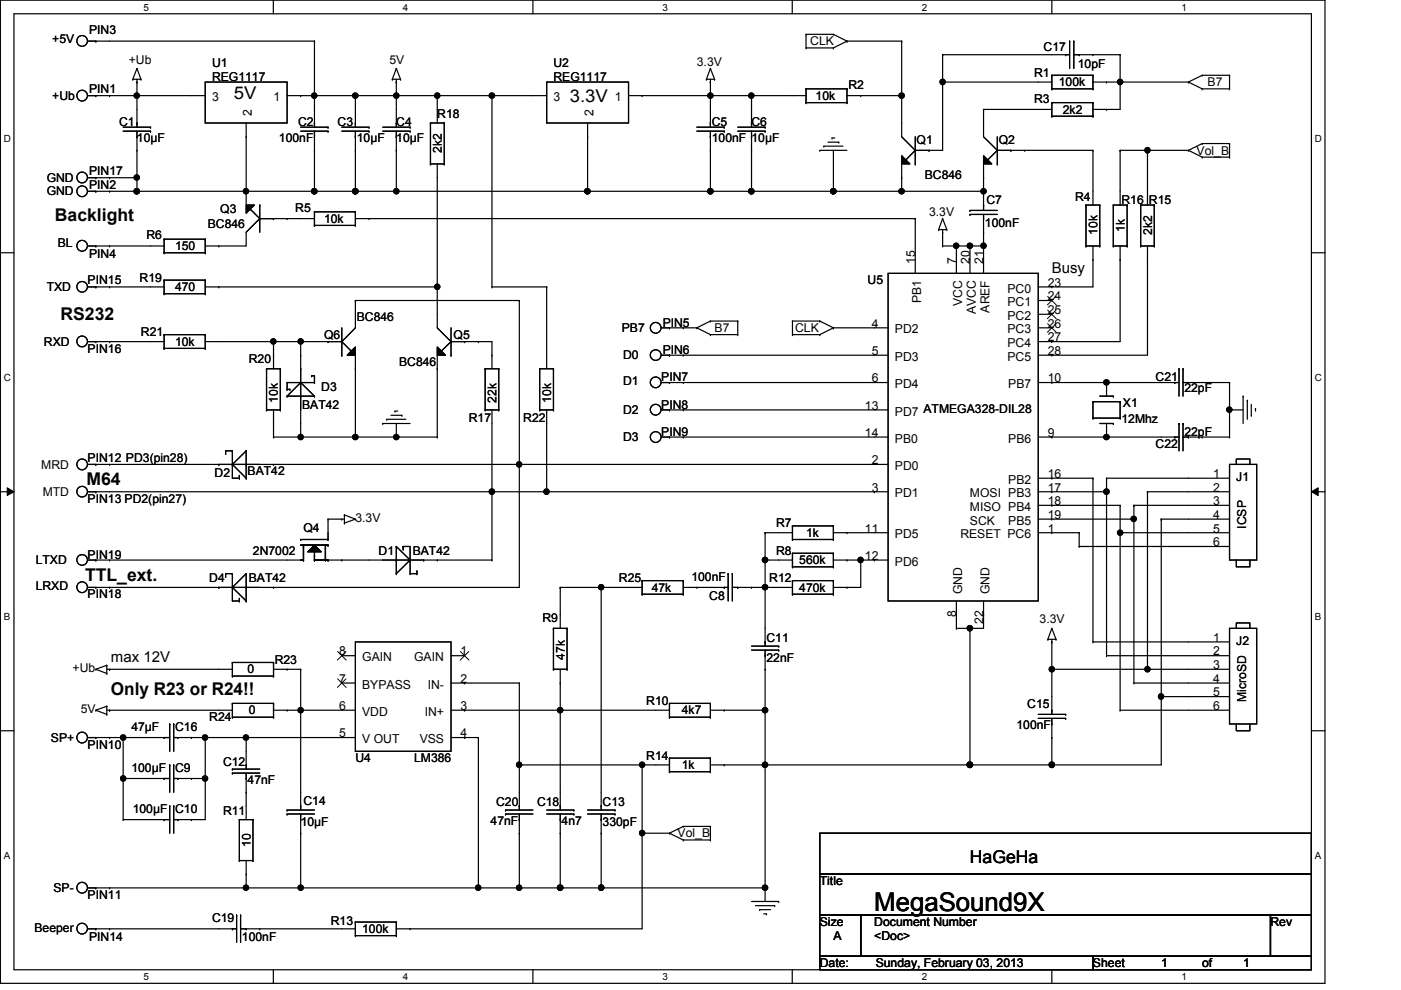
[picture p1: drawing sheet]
<svg xmlns="http://www.w3.org/2000/svg" width="297mm" height="210mm" viewBox="0 0 297 210" stroke-linecap="round" stroke-linejoin="round" font-family="sans-serif">
<path d="M.1 0h280.8v208.5h-280.8zM3 2.9h275v202.7h-275z" fill="none" stroke="#000" stroke-width=".25"/>
<g fill="#fff">
<path d="M30.4 .3h1.2v2.4h-1.2z"/>
<path d="M30.4 205.9h1.2v2.3h-1.2z"/>
</g>
<path d="M58 0v2.9M58 205.6v2.9" fill="none" stroke="#000" stroke-width=".25"/>
<g fill="#fff">
<path d="M85.4 .3h1.2v2.4h-1.2z"/>
<path d="M85.4 205.9h1.2v2.3h-1.2z"/>
</g>
<path d="M113 0v2.9M113 205.6v2.9" fill="none" stroke="#000" stroke-width=".25"/>
<g fill="#fff">
<path d="M140.5 .3h1.1v2.4h-1.1z"/>
<path d="M140.5 205.9h1.1v2.3h-1.1z"/>
</g>
<path d="M168 0v2.9M168 205.6v2.9" fill="none" stroke="#000" stroke-width=".25"/>
<g fill="#fff">
<path d="M195.4 .3h1.2v2.4h-1.2z"/>
<path d="M195.4 205.9h1.2v2.3h-1.2z"/>
</g>
<path d="M223 0v2.9M223 205.6v2.9" fill="none" stroke="#000" stroke-width=".25"/>
<g fill="#fff">
<path d="M250.5 .3h1.1v2.4h-1.1z"/>
<path d="M250.5 205.9h1.1v2.3h-1.1z"/>
<path d="M.8 28.2h1.5v2.4h-1.5z"/>
<path d="M278.8 28.2h1.4v2.4h-1.4z"/>
<path d="M.8 78.9h1.5v2.3h-1.5z"/>
<path d="M278.8 78.9h1.4v2.3h-1.4z"/>
</g>
<path d="M.1 53.6h2.9M278 53.6h2.9" fill="none" stroke="#000" stroke-width=".25"/>
<g fill="#fff">
<path d="M.8 129.6h1.4v2.3h-1.4z"/>
<path d="M278.8 129.6h1.3v2.3h-1.3z"/>
</g>
<path d="M.1 104.3h2.9M278 104.3h2.9" fill="none" stroke="#000" stroke-width=".25"/>
<path d="M1.5 103.4l1.5 .9-1.5 .8zM278 104.3l1.5-.9v1.7z" fill="#000"/>
<path d="M1.5 103.4l1.5 .9-1.5 .8zM278 104.3l1.5-.9v1.7z" fill="none" stroke="#000" stroke-width=".21"/>
<g fill="#fff">
<path d="M.8 180.3h1.4v2.3h-1.4z"/>
<path d="M278.8 180.3h1.3v2.3h-1.3z"/>
</g>
<g fill="none" stroke="#000" stroke-width=".25">
<path d="M18.6 8.7h48.1M20.3 8.7h.1M28.1 16.8h.1M28.1 16.8h1.8M29 17.4h.1M29 14.5h.1M29 16.8v10.2M29 14.5l.9 2.3M29 14.5l-.9 2.3M29.9 16.8h.1M43.5 17.4h17.4v8.7h-17.4zM66.7 8.7h.1"/>
<path d="M66.7 8.7v18.3M83.2 16.8h.1M83.2 16.8h1.7M84 17.4h.1M84 14.5h.1M84 16.8v10.2M84 14.5l-.8 2.3M84 14.5l.9 2.3M84.9 16.8h.1M115.9 17.4h17.4v8.7h-17.4zM149.8 16.8h.1M149.8 16.8h1.7"/>
<path d="M150.6 17.4h.1M150.6 14.5h.1M150.6 16.8v10.2M150.6 14.5l-.8 2.3M150.6 14.5l.9 2.3M151.5 16.8h.1M170.9 10.2h.1M170.9 7.3h.1M170.9 18.8h.1M170.9 10.2h5.8M170.9 7.3v2.9M170.9 18.8v3"/>
<path d="M170.9 7.3h5.8M170.9 18.8h8.7M176.7 10.2h.1M176.7 7.3h.1M176.7 7.3l2.9 1.4M179.6 8.7h.1M179.6 18.8h.1M179.6 8.7h11.6M179.6 8.7l-2.9 1.5M179.6 18.8v3M191.2 8.7h.1M191.2 8.7v20.3l2.9 2.9"/>
<path d="M199.9 17.4h.1M199.9 11.6h.1M199.9 11.6v20.3h-5.8M199.9 17.4h23.1M199.9 11.6h26.9M223 16h.1M223 18.8h.1M223 16v2.8M223 16h8.7M223 18.8h8.7M225.9 11.6h.1M226.8 8.7h.1"/>
<path d="M226.8 8.7v5.8M227.7 8.7h.1M227.7 11.6h9.8M227.7 8.7v5.8M228.8 11.6h.1M231.7 11.6h.1M231.7 16h.1M231.7 18.8h.1M231.7 17.4h20.3M231.7 16v2.8M234.6 17.4h.1M237.5 17.4h.1"/>
<path d="M237.5 11.6h.1M237.5 11.6v11.6h-5.8M252 17.4h.1M252 17.4l2.9 1.4M254.9 16h.1M254.9 18.8h.1M254.9 16l-2.9 1.4M254.9 16h5.8M254.9 18.8h5.8M260.7 16h.1M260.7 18.8h.1M260.7 16v2.8"/>
<path d="M18.6 20.3h24.9M18.6 37.7h10.4M20.3 20.3h.1M20.3 37.7h.1M23.2 20.3h.1M23.2 37.7h.1M26.1 27h5.8M26.1 27.8h5.8M29 37.7h.1M29 20.3h.1M29 31.9h.1M29 29h.1"/>
<path d="M29 26.1h.1M29 27.8v12.8M31.9 27h.1M31.9 27.8h.1M52.2 29h.1M52.2 26.1v17.4M60.9 20.3h55M63.8 20.3h.1M63.8 27h5.8M63.8 27.8h5.8M66.7 31.9h.1M66.7 20.3h.1"/>
<path d="M66.7 29h.1M66.7 26.1h.1M66.7 27.8v12.8M69.6 27h.1M69.6 27.8h.1M72.5 27h5.7M72.5 27.8h5.7M75.3 20.3h.1M75.3 31.9h.1M75.3 29h.1M75.3 26.1h.1M75.3 20.3v6.7"/>
<path d="M75.3 27.8v12.8M78.2 27h.1M78.2 27.8h.1M81.1 27h5.8M81.1 27.8h5.8M84 31.9h.1M84 20.3h.1M84 29h.1M84 26.1h.1M84 27.8v12.8M86.9 27h.1M86.9 27.8h.1"/>
<path d="M91.3 34.8h.1M91.3 26.1h.1M91.3 34.8h2.9M91.3 26.1v8.7M91.3 26.1h2.9M92.7 20.3h.1M92.7 20.3v5.8M92.7 34.8v34.7l2.9 2.9M94.2 26.1h.1M94.2 34.8h.1M94.2 26.1v8.7M104.3 20.3h.1"/>
<path d="M104.3 20.3v40.5M124.6 29h.1M124.6 26.1v14.5M133.3 20.3h37.6M136.1 20.3h.1M147.7 27h5.8M147.7 27.8h5.8M150.6 31.9h.1M150.6 20.3h.1M150.6 29h.1M150.6 26.1h.1M150.6 27.8v12.8"/>
<path d="M153.5 27h.1M153.5 27.8h.1M156.4 27h5.8M156.4 27.8h5.8M159.3 31.9h.1M159.3 20.3h.1M159.3 29h.1M159.3 26.1h.1M159.3 20.3v6.7M159.3 27.8v12.8M162.2 27h.1M162.2 27.8h.1"/>
<path d="M170.9 21.8h.1M170.9 21.8h8.7M173.8 31.9h.1M173.8 31.9h5.8M174.7 31h.1M174.7 31h4M175.6 30.1h2.2M176.4 29.3h.1M176.4 29.3h.6M176.7 31.9h.1M176.7 31.9v8.7M177.8 30.1h.1"/>
<path d="M179.6 21.8h.1M179.6 20.3h11.6M182.5 20.3h.1M191.2 33l1.7 1.8h-1.7zM191.2 37.7h.1M191.2 20.3h.1M191.2 34.8v5.8M192.1 33.9h.1M194.1 31.9h.1M194.1 34.8h.1M194.1 29v5.8M194.1 31.9l-2 2"/>
<path d="M197 31.9h.1M208.5 33l1.8 1.8h-1.8zM208.5 37.7h.1M208.5 23.2h.1M208.5 23.2v5.8l3 2.9M208.5 34.8v9.8M208.5 23.2h14.5M209.4 33.9h.1M211.5 31.9h.1M211.5 34.8h.1M211.5 31.9h20.2M211.5 31.9l-2.1 2"/>
<path d="M211.5 29v5.8M214.3 31.9h.1M217.3 31.9h.1M223 21.8h.1M223 24.6h.1M223 21.8v2.8M223 21.8h8.7M223 24.6h8.7M231.7 31.9h.1M231.7 21.8h.1M231.7 24.6h.1M231.7 21.8v2.8"/>
<path d="M231.7 31.9v11.6M234.6 23.2h.1M237.5 31.9h.1M237.5 31.9v11.6M237.5 31.9h14.5M243.3 31.9h.1M243.3 31.9v11.6M252 31.9h.1M252 31.9l2.9 1.4M254.9 30.4h.1M254.9 33.3h.1M254.9 30.4l-2.9 1.5"/>
<path d="M254.9 30.4h5.8M254.9 33.3h5.8M260.7 30.4h.1M260.7 33.3h.1M260.7 30.4v2.9M18.6 52.2h16.2M18.6 40.6h189.9M20.3 52.2h.1M20.3 40.6h.1M23.2 52.2h.1M23.2 40.6h.1M29 40.6h.1"/>
<path d="M34.8 59.4h.1M34.8 50.7h.1M34.8 53.6h.1M34.8 50.7v2.9M34.8 59.4v2.9M34.8 59.4h8.7M34.8 50.7h8.7M34.8 53.6h8.7M43.5 59.4h.1M43.5 50.7h.1M43.5 53.6h.1M43.5 50.7v2.9"/>
<path d="M43.5 59.4v2.9M46.4 52.2h.1M52.2 43.5h1.7l-1.7 1.7zM52.2 40.6h.1M53 44.3h.1M53 44.3l2.1 2.1M55.1 46.4h.1M55.1 43.5h.1M55.1 46.4l-2.9 2.8v3h-8.7M55.1 46.4h11.6M55.1 43.5v5.7M58 46.4h.1"/>
<path d="M60.9 46.4h.1M66.7 40.6h.1M66.7 47.8h.1M66.7 44.9h.1M66.7 44.9v2.9M66.7 47.8h8.6M66.7 44.9h8.6M75.3 40.6h.1M75.3 47.8h.1M75.3 44.9h.1M75.3 44.9v2.9M75.3 46.4h118.8"/>
<path d="M78.2 46.4h.1M84 40.6h.1M124.6 40.6h.1M150.6 40.6h.1M159.3 40.6h.1M176.7 40.6h.1M188.3 58h31.8v69.4h-31.8zM194.1 46.4h.1M194.1 46.4v11.6M199 48.7h.1M199 48.7h1.7M199.9 52.2h.1"/>
<path d="M199.9 49.2h.1M199.9 46.4h.1M199.9 52.2h8.6M199.9 48.7v3.5M199.9 46.4l-.9 2.3M199.9 46.4l.8 2.3M200.7 48.7h.1M202.8 52.2h.1M202.8 52.2v5.8M205.7 52.2h.1M205.7 45.5h.1M205.7 44.6h.1"/>
<path d="M205.7 52.2v5.8M205.7 45.5h5.8M205.7 44.6h5.8M208.5 52.2h.1M208.5 40.6h.1M208.5 49.2h.1M208.5 43.5h.1M208.5 46.4h.1M208.5 45.5v12.5M230.2 52.2h.1M230.2 43.5h.1M230.2 52.2h3"/>
<path d="M230.2 43.5h3M230.2 43.5v8.7M231.7 55h.1M231.7 52.2v8.6h-11.6M233.2 43.5h.1M233.2 52.2h.1M233.2 43.5v8.7M236 43.5h.1M236 52.2h.1M236 52.2h3M236 43.5h3M236 43.5v8.7"/>
<path d="M237.5 55h.1M237.5 52.2v20.2h-17.4M239 52.2h.1M239 43.5h.1M239 43.5v8.7M241.8 52.2h.1M241.8 43.5h.1M241.8 52.2h2.9M241.8 43.5h2.9M241.8 43.5v8.7M243.3 55h.1M243.3 52.2v23.1h-23.2"/>
<path d="M244.7 43.5h.1M244.7 52.2h.1M244.7 43.5v8.7M18.6 72.4h16.2M18.6 60.8h16.2M20.3 72.4h.1M20.3 60.8h.1M23.2 72.4h.1M23.2 60.8h.1M34.8 62.3h.1M34.8 71h.1M34.8 73.9h.1"/>
<path d="M34.8 71h8.7M34.8 71v2.9M34.8 62.3h8.7M34.8 73.9h8.7M43.5 62.3h.1M43.5 71h.1M43.5 73.9h.1M43.5 72.4h29M43.5 60.8h49.2M43.5 71v2.9M46.4 60.8h.1M56.5 78.2h.1"/>
<path d="M56.5 78.2h2.9M56.5 78.2v8.7M58 75.3h.1M58 72.4h.1M58 72.4v5.8M59.4 78.2h.1M59.4 78.2v8.7M63.8 72.4h.1M63.8 75.3h.1M63.8 78.2h.1M63.8 72.4v20.3M66.1 79.7h.1"/>
<path d="M66.1 79.7h.6M66.7 79.7h.1M66.7 79.7v1.4M69.6 72.4h.1M72.5 72.4h.1M72.5 75.3h.1M72.5 72.4l2 2M72.5 69.5v5.8M74.5 74.4l.8-.8v1.7h-1.7zM74.5 74.4h.1M75.3 78.2h.1M75.3 63.7h.1"/>
<path d="M75.3 63.7v5.8l-2.8 2.9M75.3 75.3v17.4M75.3 63.7h34.8M92.7 73.6l1.7 1.7h-1.7zM92.7 78.2h.1M92.7 60.8h.1M92.7 75.3v17.4M93.6 74.4h.1M95.6 72.4h.1M95.6 75.3h.1M95.6 72.4h8.7v5.8M95.6 72.4l-2 2"/>
<path d="M95.6 69.5v5.8M98.5 72.4h.1M101.4 72.4h.1M102.9 78.2h.1M102.9 78.2h2.8M102.9 78.2v8.7M104.3 75.3h.1M104.3 60.8h.1M104.3 60.8h11.6M105.7 78.2h.1M105.7 78.2v8.7M110.1 63.7h.1"/>
<path d="M110.1 63.7v60.8h-91.5M114.4 78.2h.1M114.4 78.2h2.9M114.4 78.2v8.7M115.9 60.8h.1M115.9 60.8v17.4M117.3 78.2h.1M117.3 78.2v8.7M140.2 69.5h7.5M140.2 75.3h48.1M141.9 69.5h.1M141.9 75.3h.1"/>
<path d="M144.9 69.5h.1M144.9 75.3h.1M147.7 69.5h.1M147.7 69.5l2.9 1.5M150.6 68.1h.1M150.6 71h.1M150.6 68.1l-2.9 1.4M150.6 68.1h5.8M150.6 71h5.8M156.4 68.1h.1M156.4 71h.1M156.4 68.1v2.9"/>
<path d="M168 71h.1M168 68.1h.1M168 68.1h5.8M168 71h5.8M168 68.1v2.9M173.8 71h.1M173.8 68.1h.1M173.8 68.1l2.9 1.4M176.7 69.5h.1M176.7 69.5h11.6M176.7 69.5l-2.9 1.5M220.1 69.5h2.9"/>
<path d="M220.1 63.7h2.9M220.1 66.6h2.9M223 72.4h.1M223 75.3h.1M223 60.8h.1M250 78.2h.1M250 78.2v5.8M250.8 78.2h.1M250.8 78.2v5.8M18.6 98.5h169.7M20.3 98.5h.1M23.2 98.5h.1"/>
<path d="M46.4 98.5h.1M47.8 95.6h.1M47.8 96.1h.1M47.8 95.6h1.5M47.8 95.6v.5M49.3 98.5h.1M49.3 95.6h.1M49.3 95.6v5.8h1.5M49.3 98.5l2.9 2.9M52.2 95.6h.1M52.2 98.5h.1M52.2 95.6v5.8"/>
<path d="M52.2 95.6l-2.9 2.9M56.5 86.9h.1M56.5 86.9h2.9M58 92.7h.1M58 98.5h.1M58 92.7h34.7M58 86.9v5.8M59.4 86.9h.1M60.9 84h.1M60.9 82.5h.1M60.9 84h5.8M60.9 82.5h.6"/>
<path d="M61.5 82.5h.1M63.8 92.7h.1M63.8 81.1h.1M63.8 84h.1M63.8 81.1l2.9 2.9M63.8 81.1l-2.9 2.9M66.7 84h.1M66.7 81.1h.1M66.7 81.1h-5.8v1.4M75.3 92.7h.1M81.1 89.8h.1M81.1 89.8h5.8"/>
<path d="M82 88.9h.1M82 88.9h4.1M82.9 88.1h2.3M83.7 87.2h.1M83.7 87.2h.6M84 92.7h.1M84 89.8v2.9M85.2 88.1h.1M92.7 92.7h.1M102.9 86.9h.1M102.9 86.9h2.8M104.3 86.9v31.8"/>
<path d="M105.7 86.9h.1M110.1 98.5h.1M114.4 86.9h.1M114.4 86.9h2.9M115.9 86.9v17.4M117.3 86.9h.1M140.2 81.1h48.1M140.2 92.7h48.1M140.2 86.9h48.1M141.9 92.7h.1M141.9 86.9h.1M141.9 81.1h.1"/>
<path d="M144.9 81.1h.1M144.9 86.9h.1M144.9 92.7h.1M220.1 81.1h29.9M220.1 92.7h29.9M223 81.1h.1M223 92.7h.1M231.7 85.2h.1M231.7 88.6h.1M231.7 85.2v3.4M231.7 88.6h5.8M231.7 85.2h5.8"/>
<path d="M233.2 89.8h2.8M233.2 84h2.8M234.6 92.7h.1M234.6 81.1h.1M234.6 81.1v2.9M234.6 89.8v2.9M236 89.8h.1M236 84h.1M237.5 88.6h.1M237.5 85.2h.1M237.5 85.2v3.4M249.1 92.7h.1"/>
<path d="M249.1 81.1h.1M250 89.8h.1M250 89.8v5.8M250.8 89.8h.1M250.8 81.1h9.9M250.8 92.7h9.9M250.8 89.8v5.8M252 92.7h.1M252 81.1h.1M254.9 92.7h.1M260.7 98.5h5.7v20.2h-5.7zM260.7 81.1h.1"/>
<path d="M260.7 86.9h.1M260.7 92.7h.1M260.7 86.9h2.9M260.7 81.1v11.6M262.1 98.5v-1.2h2.9v1.2M263.6 84h.1M263.6 84v5.8M264.5 84.9h.1M264.5 84.9v4M265.3 88.1h.1M265.3 85.7v2.4M266.2 86.6h.1"/>
<path d="M266.2 86.6v.6M18.6 118.7h45.7M18.6 104.3h169.7M20.3 118.7h.1M20.3 104.3h.1M23.2 118.7h.1M50.8 101.4h.1M50.8 100.8h.1M50.8 100.8v.6M52.2 101.4h.1M63.8 114.4h.1M63.8 115.6h5.8"/>
<path d="M63.8 114.4h5.8M64.3 118.7h.1M64.3 115.9h.1M64.3 115.6h.1M64.3 115.6v3.1M65.2 117l1.5-1.4 1.4 1.4zM66.7 118.7h.1M66.7 118.7h37.6M66.7 117v1.7M69 118.4h.1M69 118.7h.1M69 115.6v3.1"/>
<path d="M69.6 110.1h.1M69.6 115.6h.1M69.6 118.7h.1M69.6 114.4h.1M69.6 110.1h3.4M69.6 110.1v4.3M72.5 118.7h.1M72.5 110.1h.1M73 109.2h.1M73 110.9h.1M73 109.2v1.7M73 109.2l2.3 .9"/>
<path d="M75.3 110.1h.1M75.3 110.1l-2.3 .8M84 115.9h.1M84 118.7h.1M84 115.9v5.7M84 115.9l2.9 2.8M85.5 115.9h.1M85.5 116.4h.1M85.5 115.9h1.4v5.7M85.5 115.9v.5M86.9 118.7h.1M86.9 118.7l-2.9 2.9"/>
<path d="M89.8 118.7h.1M92.7 118.7h.1M104.3 104.3h.1M104.3 118.7h.1M115.9 104.3h.1M162.2 118.7h.1M162.2 112.9h.1M162.2 118.7h5.8M162.2 112.9h5.8M162.2 112.9v24.1M168 117.3h.1M168 114.4h.1"/>
<path d="M168 111.5h.1M168 111.5v2.9M168 117.3v2.9M168 117.3h8.7M168 114.4h8.7M168 111.5h8.7M176.7 117.3h.1M176.7 114.4h.1M176.7 111.5h.1M176.7 111.5v2.9M176.7 117.3v2.9M176.7 118.7h11.6"/>
<path d="M176.7 112.9h11.6M179.6 112.9h.1M179.6 118.7h.1M182.5 118.7h.1M182.5 118.7v5.8h-5.8M185.4 118.7h.1M185.4 104.3h.1M220.1 101.4h11.6M220.1 104.3h14.5M220.1 107.1h17.4M220.1 112.9h8.7M220.1 110.1h20.3"/>
<path d="M223 101.4h.1M223 104.3h.1M223 107.1h.1M223 112.9h.1M223 110.1h.1M228.8 115.9h.1M228.8 112.9h.1M228.8 115.9h31.9M228.8 112.9v3M231.7 101.4h.1M231.7 101.4v34.7M234.6 104.3h.1"/>
<path d="M234.6 101.4h.1M234.6 101.4v37.6M234.6 101.4h26.1M237.5 112.9h.1M237.5 107.1h.1M237.5 107.1v43.5M237.5 112.9h23.2M240.4 110.1h.1M240.4 107.1h.1M240.4 107.1h20.3M240.4 107.1v37.7M243.3 104.3h.1"/>
<path d="M243.3 104.3v37.6M243.3 104.3h17.4M246.2 110.1h.1M246.2 110.1v52.1h-95.6M246.2 110.1h14.5M262.1 118.7v1.5h2.9v-1.5M20.3 124.5h.1M23.2 124.5h.1M46.4 124.5h.1M47.8 121.6h.1M47.8 122.2h.1M47.8 121.6v.6"/>
<path d="M47.8 121.6h1.5M49.3 124.5h.1M49.3 121.6h.1M49.3 121.6v5.8h1.5M49.3 124.5l2.9 2.9M50.8 127.4h.1M50.8 126.9h.1M50.8 126.9v.5M52.2 121.6h.1M52.2 127.4h.1M52.2 124.5h.1M52.2 121.6v5.8"/>
<path d="M52.2 121.6l-2.9 2.9M58 124.5h.1M72.5 139h2.8M75.3 136.1h20.3v23.2h-20.3zM84 121.6h.1M86.9 121.6h.1M86.9 121.6h1.5M88.4 121.6h.1M88.4 121.1h.1M88.4 121.1v.5M95.6 139h2.9M117.3 133.2h.1"/>
<path d="M117.3 133.2h2.9M117.3 133.2v8.7M118.8 124.5h.1M118.8 124.5v8.7M118.8 124.5h17.3M120.2 133.2h.1M120.2 133.2v8.7M127.5 124.5h.1M127.5 124.5v47.2M136.1 126h.1M136.1 123.1h.1M136.1 123.1v2.9"/>
<path d="M136.1 126h8.8M136.1 123.1h8.8M144.9 126h.1M144.9 123.1h.1M144.9 124.5h9.5M144.9 123.1v2.9M147.7 124.5h.1M153.5 124.5h.1M154.4 121.6h.1M154.4 121.6v5.8M155.3 121.6h.1M155.3 124.5h12.7"/>
<path d="M155.3 121.6v5.8M156.4 124.5h.1M159.3 124.5h.1M159.3 137h5.8M159.3 137.8h5.8M162.2 124.5h.1M162.2 139h.1M162.2 136.1h.1M162.2 137.8v53.3M165.1 137h.1M165.1 137.8h.1M168 120.2h.1"/>
<path d="M168 126h.1M168 123.1h.1M168 123.1v2.9M168 120.2h8.7M168 126h8.7M168 123.1h8.7M176.7 120.2h.1M176.7 126h.1M176.7 123.1h.1M176.7 123.1v2.9M179.6 124.5h.1M202.8 133.2h.1"/>
<path d="M202.8 130.3h.1M202.8 127.4v5.8M205.7 133.2h.1M205.7 133.2v29M208.5 130.3h.1M208.5 127.4v5.8h-5.7M222.2 135.6h.1M222.2 135.6h1.7M223 136.1h.1M223 133.2h.1M223 135.6v15.9M223 133.2l-.8 2.4"/>
<path d="M223 133.2l.9 2.4M223.9 135.6h.1M231.7 136.1h.1M231.7 136.1h29M234.6 139h.1M234.6 139h26.1M260.7 133.2h5.7v20.3h-5.7zM262.1 133.2v-1.1h2.9v1.1M.1 154.9h2.9M18.6 156.4h17.4M20.3 141.9h.1M20.3 150.6h.1"/>
<path d="M20.3 156.4h.1M20.3 141.9l2.3 .9M20.3 150.6l2.3 .9M22.6 141.1h.1M22.6 142.8h.1M22.6 151.5h.1M22.6 149.7h.1M22.6 150.6h26.7M22.6 141.9h26.7M22.6 141.1v1.7M22.6 149.7v1.8M22.6 141.1l-2.3 .8"/>
<path d="M22.6 149.7l-2.3 .9M23.2 150.6h.1M23.2 141.9h.1M23.2 156.4h.1M26.1 156.4h.1M26.1 156.4v17.4M34.8 156.4h.1M36 153.5h.1M36 153.5v5.8M36.8 153.5h.1M36.8 156.4h38.5M36.8 153.5v5.8"/>
<path d="M37.7 156.4h.1M40.6 156.4h.1M43.5 156.4h.1M43.5 156.4v17.4h-6.7M49.3 143.3h.1M49.3 140.5h.1M49.3 152.1h.1M49.3 149.1h.1M49.3 140.5v2.8M49.3 149.1v3M49.3 143.3h8.7M49.3 140.5h8.7"/>
<path d="M49.3 149.1h8.7M49.3 152.1h8.7M52.2 156.4h.1M52.2 156.4v6.7M58 143.3h.1M58 140.5h.1M58 152.1h.1M58 149.1h.1M58 150.6h17.3M58 141.9h5.8M58 140.5v2.8M58 149.1v3"/>
<path d="M60.9 150.6h.1M60.9 141.9h.1M63.8 150.6h.1M63.8 141.9h.1M63.8 141.9v29.8M72.5 144.8h2.8M95.6 150.6h46.3M95.6 156.4h5.8M95.6 144.8h14.5M98.5 144.8h.1M98.5 156.4h.1M98.5 150.6h.1"/>
<path d="M101.4 156.4h.1M101.4 156.4v31.9M110.1 144.8h.1M110.1 144.8v26.9M117.3 141.9h.1M117.3 141.9h2.9M118.8 150.6h.1M118.8 144.8h.1M118.8 141.9v29.8M120.2 141.9h.1M141.9 149.1h.1M141.9 152.1h.1"/>
<path d="M141.9 149.1v3M141.9 149.1h8.7M141.9 152.1h8.7M150.6 149.1h.1M150.6 152.1h.1M150.6 149.1v3M150.6 150.6h11.6M153.5 150.6h.1M162.2 150.6h.1M162.2 141.9h.1M220.1 151.5h5.8M220.1 152.3h5.8"/>
<path d="M223 156.4h.1M223 141.9h.1M223 153.5h.1M223 150.6h.1M223 152.3v9.9M223 141.9h37.7M225.9 151.5h.1M225.9 152.3h.1M237.5 150.6h.1M237.5 150.6h23.2M240.4 144.8h.1M240.4 144.8h20.3"/>
<path d="M243.3 141.9h.1M246.2 147.7h.1M246.2 147.7h14.5M262.1 153.5v1.4h2.9v-1.4M278 154.9h2.9M26.1 165.1h.1M26.1 173.8h.1M26.1 173.8h9.9M26.1 165.1h9.9M34.8 173.8h.1M34.8 165.1h.1M36 170.9h.1"/>
<path d="M36 162.2h.1M36 162.2v5.8M36 170.9v5.8M36.8 170.9h.1M36.8 162.2h.1M36.8 165.1h6.7M36.8 162.2v5.8M36.8 170.9v5.8M37.7 173.8h.1M37.7 165.1h.1M40.6 173.8h.1M40.6 165.1h.1"/>
<path d="M43.5 165.1h.1M49.3 163.1h.1M49.3 163.9h.1M49.3 163.1h5.8M49.3 163.9h5.8M50.8 173.8h.1M50.8 173.8h2.8M50.8 173.8v8.7M52.2 168h.1M52.2 165.1h.1M52.2 162.2h.1M52.2 163.9v9.9"/>
<path d="M53.6 173.8h.1M53.6 173.8v8.7M60.9 171.7h.1M60.9 172.6h.1M60.9 171.7h5.8M60.9 172.6h5.8M63.8 176.7h.1M63.8 173.8h.1M63.8 170.9h.1M63.8 172.6v15.7M107.2 171.7h.1M107.2 172.6h.1"/>
<path d="M107.2 171.7h5.8M107.2 172.6h5.8M110.1 162.2h.1M110.1 176.7h.1M110.1 173.8h.1M110.1 170.9h.1M110.1 162.2h31.8M110.1 172.6v15.7M115.9 171.7h5.8M115.9 172.6h5.8M118.8 176.7h.1M118.8 173.8h.1"/>
<path d="M118.8 170.9h.1M118.8 172.6v15.7M121.7 171.7h.1M121.7 172.6h.1M124.6 171.7h5.8M124.6 172.6h5.8M127.5 176.7h.1M127.5 173.8h.1M127.5 170.9h.1M127.5 172.6v15.7M130.4 171.7h.1M130.4 172.6h.1"/>
<path d="M136.1 162.2h.1M136.1 176.7h.1M136.1 162.2v34.7h-52.1M136.1 176.7h5.8M141.9 176.7h.1M141.9 160.7h.1M141.9 163.6h.1M141.9 176.7l3 1.4M141.9 160.7v2.9M141.9 160.7h8.7M141.9 163.6h8.7M144.9 175.2h.1"/>
<path d="M144.9 178.1h.1M144.9 175.2l-3 1.5M144.9 175.2h5.7M144.9 178.1h5.7M150.6 175.2h.1M150.6 178.1h.1M150.6 160.7h.1M150.6 163.6h.1M150.6 160.7v2.9M150.6 175.2v2.9M153.5 162.2h.1M162.2 162.2h.1"/>
<path d="M173.8 176.7h104.2v8.6h-104.2zM205.7 162.2h.1M223 162.2h.1M18.6 188.3h143.6M18.6 196.9h31.6M20.3 188.3h.1M20.3 196.9h.1M23.2 188.3h.1M23.2 196.9h.1M49.3 196.9h.1M50.2 194h.1M50.2 194v5.8"/>
<path d="M50.8 182.5h.1M50.8 182.5h2.8M51 194h.1M51 196.9h24.3M51 194v5.8M52.2 185.3h.1M52.2 188.3h.1M52.2 196.9h.1M52.2 182.5v5.8M53.6 182.5h.1M55.1 196.9h.1M63.8 188.3h.1"/>
<path d="M75.3 195.5h.1M75.3 198.4h.1M75.3 195.5v2.9M75.3 195.5h8.7M75.3 198.4h8.7M84 195.5h.1M84 198.4h.1M84 195.5v2.9M86.9 196.9h.1M101.4 188.3h.1M110.1 188.3h.1M118.8 188.3h.1"/>
<path d="M127.5 188.3h.1M159.3 191.1h5.8M160.2 192h4M161.1 192.9h.1M161.1 192.9h2.3M161.9 193.8h.6M162.2 188.3h.1M162.5 193.8h.1M164.2 192h.1M165.1 191.1h.1M173.8 185.3h104.2v8.7h-104.2zM173.8 194h8.7v8.7h-8.7z"/>
<path d="M182.5 194h86.9v8.7h-86.9zM269.4 194h8.6v8.7h-8.6zM173.8 202.7h57.9v2.9h-57.9zM231.7 202.7h46.3v2.9h-46.3z"/>
<circle cx="17.4" cy="8.7" r="1.14"/>
<circle cx="199.8" cy="17.4" r=".56"/>
<circle cx="237.5" cy="17.4" r=".56"/>
<circle cx="17.4" cy="37.6" r="1.14"/>
<circle cx="17.4" cy="20.3" r="1.14"/>
<circle cx="29" cy="20.3" r=".56"/>
<circle cx="29" cy="37.6" r=".56"/>
<circle cx="66.6" cy="20.3" r=".56"/>
<circle cx="75.3" cy="20.3" r=".56"/>
<circle cx="84" cy="20.3" r=".56"/>
<circle cx="92.7" cy="20.3" r=".56"/>
<circle cx="104.3" cy="20.3" r=".56"/>
<circle cx="150.6" cy="20.3" r=".56"/>
<circle cx="159.3" cy="20.3" r=".56"/>
<circle cx="191.2" cy="20.3" r=".56"/>
<circle cx="243.3" cy="31.9" r=".56"/>
<circle cx="17.4" cy="52.1" r="1.14"/>
<circle cx="17.4" cy="40.5" r="1.14"/>
<circle cx="29" cy="40.6" r=".56"/>
<circle cx="52.1" cy="40.6" r=".56"/>
<circle cx="66.6" cy="40.6" r=".56"/>
<circle cx="75.3" cy="40.6" r=".56"/>
<circle cx="84" cy="40.6" r=".56"/>
<circle cx="124.5" cy="40.6" r=".56"/>
<circle cx="150.6" cy="40.6" r=".56"/>
<circle cx="159.3" cy="40.6" r=".56"/>
<circle cx="176.7" cy="40.6" r=".56"/>
<circle cx="191.2" cy="40.6" r=".56"/>
<circle cx="202.7" cy="52.1" r=".56"/>
<circle cx="205.6" cy="52.1" r=".56"/>
<circle cx="208.5" cy="52.1" r=".56"/>
<circle cx="208.5" cy="40.6" r=".56"/>
<circle cx="17.4" cy="72.4" r="1.14"/>
<circle cx="17.4" cy="60.8" r="1.13"/>
<circle cx="57.9" cy="72.4" r=".56"/>
<circle cx="63.7" cy="72.4" r=".56"/>
<circle cx="92.7" cy="60.8" r=".56"/>
<circle cx="139" cy="69.5" r="1.14"/>
<circle cx="139" cy="75.3" r="1.13"/>
<circle cx="17.4" cy="98.5" r="1.14"/>
<circle cx="63.7" cy="92.7" r=".56"/>
<circle cx="75.3" cy="92.7" r=".56"/>
<circle cx="84" cy="92.7" r=".56"/>
<circle cx="110.1" cy="98.5" r=".56"/>
<circle cx="139" cy="92.7" r="1.14"/>
<circle cx="139" cy="86.9" r="1.14"/>
<circle cx="139" cy="81.1" r="1.14"/>
<circle cx="234.6" cy="81.1" r=".56"/>
<circle cx="234.6" cy="92.7" r=".56"/>
<circle cx="260.6" cy="86.9" r=".56"/>
<circle cx="17.4" cy="118.7" r="1.13"/>
<circle cx="17.4" cy="104.2" r="1.13"/>
<circle cx="104.3" cy="104.2" r=".57"/>
<circle cx="115.8" cy="104.2" r=".56"/>
<circle cx="162.2" cy="118.7" r=".57"/>
<circle cx="182.4" cy="118.7" r=".56"/>
<circle cx="234.6" cy="104.2" r=".57"/>
<circle cx="237.5" cy="112.9" r=".56"/>
<circle cx="240.4" cy="110" r=".56"/>
<circle cx="17.4" cy="124.5" r="1.14"/>
<circle cx="127.5" cy="124.5" r=".56"/>
<circle cx="162.2" cy="124.5" r=".56"/>
<circle cx="205.6" cy="133.2" r=".57"/>
<circle cx="17.4" cy="156.4" r="1.14"/>
<circle cx="26.1" cy="156.4" r=".56"/>
<circle cx="43.5" cy="156.4" r=".56"/>
<circle cx="52.1" cy="156.4" r=".56"/>
<circle cx="63.7" cy="150.6" r=".56"/>
<circle cx="118.8" cy="150.6" r=".56"/>
<circle cx="162.2" cy="150.6" r=".56"/>
<circle cx="223" cy="141.9" r=".56"/>
<circle cx="243.3" cy="141.9" r=".56"/>
<circle cx="246.2" cy="147.7" r=".56"/>
<circle cx="26.1" cy="165.1" r=".56"/>
<circle cx="43.5" cy="165.1" r=".56"/>
<circle cx="110.1" cy="162.2" r=".56"/>
<circle cx="136.1" cy="162.2" r=".56"/>
<circle cx="136.1" cy="176.6" r=".56"/>
<circle cx="162.2" cy="162.2" r=".57"/>
<circle cx="205.6" cy="162.2" r=".57"/>
<circle cx="223" cy="162.2" r=".56"/>
<circle cx="17.4" cy="188.2" r="1.14"/>
<circle cx="17.4" cy="196.9" r="1.14"/>
<circle cx="52.1" cy="188.2" r=".56"/>
<circle cx="63.7" cy="188.2" r=".56"/>
<circle cx="101.4" cy="188.2" r=".56"/>
<circle cx="110.1" cy="188.2" r=".56"/>
<circle cx="118.8" cy="188.2" r=".56"/>
<circle cx="127.5" cy="188.2" r=".56"/>
<circle cx="162.2" cy="188.2" r=".56"/>
</g>
<g fill="#000">
<path d="M65.2 117l1.5-1.4 1.4 1.4z"/>
<path d="M191.2 33l1.7 1.8h-1.7z" fill-rule="evenodd"/>
<path d="M191.2 33l1.7 1.8h-1.7z" fill-rule="evenodd"/>
<path d="M208.5 33l1.8 1.8h-1.8z" fill-rule="evenodd"/>
<path d="M208.5 33l1.8 1.8h-1.8z" fill-rule="evenodd"/>
<path d="M52.2 43.5h1.7l-1.7 1.7z" fill-rule="evenodd"/>
<path d="M52.2 43.5h1.7l-1.7 1.7z" fill-rule="evenodd"/>
<path d="M74.5 74.4l.8-.8v1.7h-1.7z" fill-rule="evenodd"/>
<path d="M74.5 74.4l.8-.8v1.7h-1.7z" fill-rule="evenodd"/>
<path d="M92.7 73.6l1.7 1.7h-1.7z" fill-rule="evenodd"/>
<path d="M92.7 73.6l1.7 1.7h-1.7z" fill-rule="evenodd"/>
<circle cx="199.8" cy="17.4" r=".56"/>
<circle cx="237.5" cy="17.4" r=".56"/>
<circle cx="29" cy="20.3" r=".56"/>
<circle cx="29" cy="37.6" r=".56"/>
<circle cx="66.6" cy="20.3" r=".56"/>
<circle cx="75.3" cy="20.3" r=".56"/>
<circle cx="84" cy="20.3" r=".56"/>
<circle cx="92.7" cy="20.3" r=".56"/>
<circle cx="104.3" cy="20.3" r=".56"/>
<circle cx="150.6" cy="20.3" r=".56"/>
<circle cx="159.3" cy="20.3" r=".56"/>
<circle cx="191.2" cy="20.3" r=".56"/>
<circle cx="243.3" cy="31.9" r=".56"/>
<circle cx="29" cy="40.6" r=".56"/>
<circle cx="52.1" cy="40.6" r=".56"/>
<circle cx="66.6" cy="40.6" r=".56"/>
<circle cx="75.3" cy="40.6" r=".56"/>
<circle cx="84" cy="40.6" r=".56"/>
<circle cx="124.5" cy="40.6" r=".56"/>
<circle cx="150.6" cy="40.6" r=".56"/>
<circle cx="159.3" cy="40.6" r=".56"/>
<circle cx="176.7" cy="40.6" r=".56"/>
<circle cx="191.2" cy="40.6" r=".56"/>
<circle cx="202.7" cy="52.1" r=".56"/>
<circle cx="205.6" cy="52.1" r=".56"/>
<circle cx="208.5" cy="52.1" r=".56"/>
<circle cx="208.5" cy="40.6" r=".56"/>
<circle cx="57.9" cy="72.4" r=".56"/>
<circle cx="63.7" cy="72.4" r=".56"/>
<circle cx="92.7" cy="60.8" r=".56"/>
<circle cx="63.7" cy="92.7" r=".56"/>
<circle cx="75.3" cy="92.7" r=".56"/>
<circle cx="84" cy="92.7" r=".56"/>
<circle cx="110.1" cy="98.5" r=".56"/>
<circle cx="234.6" cy="81.1" r=".56"/>
<circle cx="234.6" cy="92.7" r=".56"/>
<circle cx="260.6" cy="86.9" r=".56"/>
<circle cx="104.3" cy="104.2" r=".57"/>
<circle cx="115.8" cy="104.2" r=".56"/>
<circle cx="162.2" cy="118.7" r=".57"/>
<circle cx="182.4" cy="118.7" r=".56"/>
<circle cx="234.6" cy="104.2" r=".57"/>
<circle cx="237.5" cy="112.9" r=".56"/>
<circle cx="240.4" cy="110" r=".56"/>
<circle cx="127.5" cy="124.5" r=".56"/>
<circle cx="162.2" cy="124.5" r=".56"/>
<circle cx="205.6" cy="133.2" r=".57"/>
<circle cx="26.1" cy="156.4" r=".56"/>
<circle cx="43.5" cy="156.4" r=".56"/>
<circle cx="52.1" cy="156.4" r=".56"/>
<circle cx="63.7" cy="150.6" r=".56"/>
<circle cx="118.8" cy="150.6" r=".56"/>
<circle cx="162.2" cy="150.6" r=".56"/>
<circle cx="223" cy="141.9" r=".56"/>
<circle cx="243.3" cy="141.9" r=".56"/>
<circle cx="246.2" cy="147.7" r=".56"/>
<circle cx="26.1" cy="165.1" r=".56"/>
<circle cx="43.5" cy="165.1" r=".56"/>
<circle cx="110.1" cy="162.2" r=".56"/>
<circle cx="136.1" cy="162.2" r=".56"/>
<circle cx="136.1" cy="176.6" r=".56"/>
<circle cx="162.2" cy="162.2" r=".57"/>
<circle cx="205.6" cy="162.2" r=".57"/>
<circle cx="223" cy="162.2" r=".56"/>
<circle cx="52.1" cy="188.2" r=".56"/>
<circle cx="63.7" cy="188.2" r=".56"/>
<circle cx="101.4" cy="188.2" r=".56"/>
<circle cx="110.1" cy="188.2" r=".56"/>
<circle cx="118.8" cy="188.2" r=".56"/>
<circle cx="127.5" cy="188.2" r=".56"/>
<circle cx="162.2" cy="188.2" r=".56"/>
</g>
<path d="M222.1 62.8l1.8 1.8M222.1 65.7l1.8 1.9M222.1 68.6l1.8 1.8M223.9 62.8l-1.8 1.8M223.9 65.7l-1.8 1.9M223.9 68.6l-1.8 1.8M71.6 138.1l1.8 1.9M73.4 138.1l-1.9 1.9M97.6 138.1l1.8 1.9M99.4 138.1l-1.8 1.9M71.6 143.9l1.8 1.9M73.4 143.9l-1.9 1.9" fill="none" stroke="#000" stroke-width=".21"/>
<text font-size="5.5" x="185.4" y="193.2">MegaSound9X</text>
<g font-size="3.7">
<text x="49.6" y="21">5V</text>
<text x="120.8" y="21.6">3.3V</text>
<text x="11.6" y="46.9">Backlight</text>
<text x="12.8" y="67.8">RS232</text>
<text x="18.3" y="102.8">M64</text>
<text x="18" y="123.1">TTL_ext.</text>
<text x="23.5" y="147.4">Only R23 or R24!!</text>
<text x="205.7" y="182.9">HaGeHa</text>
</g>
<g font-size="3.2">
<text x="223" y="57.9">Busy</text>
<text x="23.5" y="140.4">max 12V</text>
</g>
<g font-size="2.6">
<text x="11.1" y="9">+5V</text>
<text x="18.9" y="7.3">PIN3</text>
<text x="171.8" y="9.6">CLK</text>
<text x="221.3" y="10.8">C17</text>
<text x="27.3" y="13.6">+Ub</text>
<text x="45" y="14.2">U1</text>
<text x="45" y="17.1">REG1117</text>
<text x="82.6" y="13.6">5V</text>
<text x="117.3" y="14.2">U2</text>
<text x="117.3" y="17.1">REG1117</text>
<text x="147.7" y="13.9">3.3V</text>
<text x="219.2" y="16.3">R1</text>
<text x="228.5" y="14.5">10pF</text>
<text x="11.1" y="21.2">+Ub</text>
<text x="18.9" y="19.7">PIN1</text>
<text x="45" y="21.5">3</text>
<text x="58" y="21.5">1</text>
<text x="117.3" y="21.5">3</text>
<text x="130.4" y="21.5">1</text>
<text x="172.9" y="21.2">10k</text>
<text x="179.9" y="18.8">R2</text>
<text x="219.2" y="21.8">R3</text>
<text x="224.5" y="18.3">100k</text>
<text x="256" y="18.3">B7</text>
<text x="25.3" y="26.7">C1</text>
<text x="53.4" y="24.6" transform="rotate(-90 53.4 24.6)">2</text>
<text x="63.2" y="26.7">C2</text>
<text x="71.6" y="26.7">C3</text>
<text x="84" y="26.7">C4</text>
<text x="92.7" y="24.9">R18</text>
<text x="125.8" y="24.6" transform="rotate(-90 125.8 24.6)">2</text>
<text x="150.9" y="26.7">C5</text>
<text x="159.3" y="26.7">C6</text>
<text x="225.3" y="24.1">2k2</text>
<text x="29" y="30.1">10µF</text>
<text x="59.1" y="30.1">100nF</text>
<text x="75.6" y="30.1">10µF</text>
<text x="84" y="30.1">10µF</text>
<text x="93.7" y="32.5" transform="rotate(-90 93.7 32.5)">2k2</text>
<text x="150.9" y="30.1">100nF</text>
<text x="159.3" y="30.1">10µF</text>
<text x="194.3" y="30.4">Q1</text>
<text x="211.7" y="30.4">Q2</text>
<text x="253.7" y="32.8">Vol_B</text>
<text x="9.9" y="41.4">GND</text>
<text x="9.9" y="38.6">GND</text>
<text x="18.9" y="40">PIN2</text>
<text x="18.9" y="37.1">PIN17</text>
<text x="196.1" y="38">BC846</text>
<text x="46.7" y="45.2">Q3</text>
<text x="62.6" y="44.9">R5</text>
<text x="68.7" y="47.2">10k</text>
<text x="197" y="45.8">3.3V</text>
<text x="209.1" y="43.2">C7</text>
<text x="228" y="42.6">R4</text>
<text x="237.8" y="43.2">R16</text>
<text x="243.6" y="43.2">R15</text>
<text x="12.2" y="52.5">BL</text>
<text x="31" y="50.7">R6</text>
<text x="37.1" y="53">150</text>
<text x="44.1" y="48.4">BC846</text>
<text x="208.8" y="48.1">100nF</text>
<text x="232.7" y="49.8" transform="rotate(-90 232.7 49.8)">10k</text>
<text x="238.5" y="49.2" transform="rotate(-90 238.5 49.2)">1k</text>
<text x="244.3" y="49.8" transform="rotate(-90 244.3 49.8)">2k2</text>
<text x="18.9" y="54.8">PIN4</text>
<text x="29.6" y="59.7">R19</text>
<text x="194" y="55.9" transform="rotate(-90 194 55.9)">15</text>
<text x="202.7" y="55.9" transform="rotate(-90 202.7 55.9)">7</text>
<text x="205.6" y="55.9" transform="rotate(-90 205.6 55.9)">20</text>
<text x="208.5" y="55.9" transform="rotate(-90 208.5 55.9)">21</text>
<text x="9.9" y="61.7">TXD</text>
<text x="18.6" y="60.3">PIN15</text>
<text x="37.1" y="61.7">470</text>
<text x="183.9" y="60.3">U5</text>
<text x="195.3" y="64.3" transform="rotate(-90 195.3 64.3)">PB1</text>
<text x="204" y="64.9" transform="rotate(-90 204 64.9)">VCC</text>
<text x="213.6" y="62">PC0</text>
<text x="213.6" y="64.9">PC1</text>
<text x="222.2" y="60.8">23</text>
<text x="222.2" y="63.7">24</text>
<text x="29.9" y="71.3">R21</text>
<text x="68.7" y="71.8">Q6</text>
<text x="75.6" y="68.1">BC846</text>
<text x="96.2" y="71.8">Q5</text>
<text x="131.8" y="70.4">PB7</text>
<text x="140.5" y="69.3">PIN5</text>
<text x="151.5" y="70.4">B7</text>
<text x="168.6" y="70.4">CLK</text>
<text x="184.8" y="69.5">4</text>
<text x="189.7" y="70.7">PD2</text>
<text x="206.9" y="66.6" transform="rotate(-90 206.9 66.6)">AVCC</text>
<text x="209.8" y="66.3" transform="rotate(-90 209.8 66.3)">AREF</text>
<text x="213.6" y="67.8">PC2</text>
<text x="213.6" y="70.7">PC3</text>
<text x="222.2" y="66.6">25</text>
<text x="222.2" y="69.5">26</text>
<text x="9.3" y="73.3">RXD</text>
<text x="18.6" y="74.8">PIN16</text>
<text x="37.1" y="73.3">10k</text>
<text x="52.7" y="77">R20</text>
<text x="84.6" y="77.6">BC846</text>
<text x="132.1" y="76.2">D0</text>
<text x="140.5" y="75">PIN6</text>
<text x="184.8" y="75.3">5</text>
<text x="189.7" y="76.5">PD3</text>
<text x="213.6" y="73.6">PC4</text>
<text x="213.6" y="76.5">PC5</text>
<text x="222.2" y="72.4">27</text>
<text x="222.2" y="75.3">28</text>
<text x="68.1" y="82.8">D3</text>
<text x="132.1" y="81.7">D1</text>
<text x="140.2" y="80.8">PIN7</text>
<text x="184.8" y="81.1">6</text>
<text x="189.7" y="82.3">PD4</text>
<text x="213.8" y="82.3">PB7</text>
<text x="222.2" y="81.1">10</text>
<text x="245" y="80.8">C21</text>
<text x="251.1" y="83.1">22pF</text>
<text x="58.9" y="85.4" transform="rotate(-90 58.9 85.4)">10k</text>
<text x="64" y="86.6">BAT42</text>
<text x="99.4" y="89.5">R17</text>
<text x="105.3" y="85.4" transform="rotate(-90 105.3 85.4)">22k</text>
<text x="111" y="89.5">R22</text>
<text x="116.8" y="85.4" transform="rotate(-90 116.8 85.4)">10k</text>
<text x="132.1" y="87.8">D2</text>
<text x="140.2" y="86.6">PIN8</text>
<text x="183.4" y="86.9">13</text>
<text x="189.7" y="88.1">PD7 ATMEGA328-DIL28</text>
<text x="237.8" y="89.8">12Mhz</text>
<text x="238.1" y="86.3">X1</text>
<text x="132.1" y="93.6">D3</text>
<text x="140.2" y="92.4">PIN9</text>
<text x="183.4" y="92.6">14</text>
<text x="189.7" y="93.9">PB0</text>
<text x="213.8" y="93.9">PB6</text>
<text x="222.2" y="92.6">9</text>
<text x="245" y="95">C22</text>
<text x="251.1" y="92.4">22pF</text>
<text x="8.8" y="99.4">MRD</text>
<text x="18.6" y="97.9">PIN12 PD3(pin28)</text>
<text x="45.5" y="101.1">D2</text>
<text x="52.5" y="100.8">BAT42</text>
<text x="184.8" y="98.4">2</text>
<text x="189.7" y="99.7">PD0</text>
<text x="222.2" y="101.3">16</text>
<text x="257.2" y="101.3">1</text>
<text x="262.1" y="102">J1</text>
<text x="9.1" y="105.2">MTD</text>
<text x="18.6" y="106.6">PIN13 PD2(pin27)</text>
<text x="184.8" y="104.2">3</text>
<text x="189.7" y="105.5">PD1</text>
<text x="205.7" y="105.5">MOSI PB3</text>
<text x="213.8" y="102.6">PB2</text>
<text x="222.2" y="104.2">17</text>
<text x="222.2" y="107.1">18</text>
<text x="257.2" y="104.2">2</text>
<text x="257.2" y="107.1">3</text>
<text x="64.3" y="112.7">Q4</text>
<text x="75.4" y="110.7">3.3V</text>
<text x="164.5" y="111.8">R7</text>
<text x="170.9" y="113.8">1k</text>
<text x="183.4" y="112.9">11</text>
<text x="205.7" y="108.3">MISO PB4</text>
<text x="205.7" y="111.2">SCK</text>
<text x="213.8" y="111.3">PB5</text>
<text x="222.2" y="112.9">1</text>
<text x="222.2" y="110">19</text>
<text x="257.2" y="110">4</text>
<text x="257.2" y="112.9">5</text>
<text x="264.2" y="112.1" transform="rotate(-90 264.2 112.1)">ICSP</text>
<text x="7.6" y="119.6">LTXD</text>
<text x="18.6" y="118.4">PIN19</text>
<text x="53.6" y="117.6">2N7002</text>
<text x="80.3" y="117.6">D1</text>
<text x="87.5" y="117.6">BAT42</text>
<text x="164.5" y="117.6">R8</text>
<text x="169.5" y="119.6">560k</text>
<text x="183.4" y="118.7">12</text>
<text x="189.7" y="114.1">PD5</text>
<text x="189.7" y="119.9">PD6</text>
<text x="203.6" y="114.1">RESET PC6</text>
<text x="257.2" y="115.8">6</text>
<text x="7.6" y="125.1">LRXD</text>
<text x="44.4" y="123.4">D4</text>
<text x="52.7" y="123.4">BAT42</text>
<text x="131.2" y="123.4">R25</text>
<text x="138.2" y="125.4">47k</text>
<text x="146.6" y="123.1">100nF</text>
<text x="163.1" y="123.4">R12</text>
<text x="169.5" y="125.4">470k</text>
<text x="204" y="126" transform="rotate(-90 204 126)">GND</text>
<text x="209.8" y="126" transform="rotate(-90 209.8 126)">GND</text>
<text x="18.6" y="126.9">PIN18</text>
<text x="115" y="131.8">R9</text>
<text x="150.4" y="127.2">C8</text>
<text x="202.7" y="130.9" transform="rotate(-90 202.7 130.9)">8</text>
<text x="162.5" y="136.1">C11</text>
<text x="208.5" y="132.3" transform="rotate(-90 208.5 132.3)">22</text>
<text x="220.4" y="132.1">3.3V</text>
<text x="257.2" y="136.1">1</text>
<text x="262.1" y="136.7">J2</text>
<text x="15.4" y="142.5">+Ub</text>
<text x="52.5" y="142.8">0</text>
<text x="58.2" y="140.8">R23</text>
<text x="71.9" y="139">8</text>
<text x="76.8" y="140.2">GAIN</text>
<text x="87.8" y="140.2">GAIN</text>
<text x="97.7" y="139">1</text>
<text x="119.8" y="139.9" transform="rotate(-90 119.8 139.9)">47k</text>
<text x="162.5" y="140.5">22nF</text>
<text x="257.2" y="139">2</text>
<text x="257.2" y="141.9">3</text>
<text x="71.9" y="144.8">7</text>
<text x="76.8" y="146">BYPASS</text>
<text x="90.7" y="146">IN-</text>
<text x="97.7" y="144.8">2</text>
<text x="137" y="149.4">R10</text>
<text x="257.2" y="144.8">4</text>
<text x="257.2" y="147.7">5</text>
<text x="264.2" y="148.8" transform="rotate(-90 264.2 148.8)">MicroSD</text>
<text x="17.1" y="151.2">5V</text>
<text x="27.9" y="154.9">47µF</text>
<text x="37.1" y="154.9">C16</text>
<text x="44.4" y="152.9">R24</text>
<text x="52.7" y="151.5">0</text>
<text x="71.9" y="150.5">6</text>
<text x="76.8" y="151.8">VDD</text>
<text x="90" y="151.8">IN+</text>
<text x="97.7" y="150.5">3</text>
<text x="144.6" y="151.5">4k7</text>
<text x="215.5" y="154.6">100nF</text>
<text x="217.8" y="150">C15</text>
<text x="257.2" y="150.5">6</text>
<text x="10.8" y="157.3">SP+</text>
<text x="18.6" y="158.7">PIN10</text>
<text x="71.9" y="156.3">5</text>
<text x="75.4" y="161.6">U4</text>
<text x="76.8" y="157.6">V OUT</text>
<text x="87.8" y="161.6">LM386</text>
<text x="89" y="157.6">VSS</text>
<text x="97.7" y="156.3">4</text>
<text x="137" y="161">R14</text>
<text x="27.9" y="163.6">100µF</text>
<text x="37.1" y="163.6">C9</text>
<text x="47.3" y="162.5">C12</text>
<text x="52.5" y="166.2">47nF</text>
<text x="144.6" y="163.1">1k</text>
<text x="28.1" y="172.3">100µF</text>
<text x="37.1" y="172.3">C10</text>
<text x="47.3" y="172.9">R11</text>
<text x="64.3" y="170.6">C14</text>
<text x="105.2" y="170.9">C20</text>
<text x="113.9" y="170.9">C18</text>
<text x="127.8" y="170.9">C13</text>
<text x="53.2" y="179.5" transform="rotate(-90 53.2 179.5)">10</text>
<text x="63.8" y="175.2">10µF</text>
<text x="104" y="174.9">47nF</text>
<text x="119.1" y="174.9">4n7</text>
<text x="127.8" y="175.2">330pF</text>
<text x="143.7" y="177.5">Vol_B</text>
<text x="11.3" y="189.1">SP-</text>
<text x="18.6" y="190.6">PIN11</text>
<text x="173.8" y="187.7">Title</text>
<text x="7.3" y="197.5">Beeper</text>
<text x="45" y="195.5">C19</text>
<text x="70.1" y="196.1">R13</text>
<text x="76.8" y="197.8">100k</text>
<text x="173.8" y="196.3">Size</text>
<text x="185.4" y="196.3">Document Number</text>
<text x="269.4" y="196.3">Rev</text>
<text x="18.9" y="199.6">PIN14</text>
<text x="51.3" y="199.6">100nF</text>
<text x="176.7" y="199.3">A</text>
<text x="185.4" y="199.3">&lt;Doc&gt;</text>
<text x="173.8" y="205.1">Date:</text>
<text x="185.7" y="205.1">Sunday, February 03, 2013</text>
<text x="231.7" y="205.1">Sheet</text>
<text x="246.2" y="205.1">1</text>
<text x="254.9" y="205.1">of</text>
<text x="263.6" y="205.1">1</text>
</g>
<g font-size="2.1">
<text x="30.4" y="2.2">5</text>
<text x="85.4" y="2.2">4</text>
<text x="140.5" y="2.2">3</text>
<text x="195.4" y="2.2">2</text>
<text x="250.5" y="2.2">1</text>
<text x=".8" y="30.1">D</text>
<text x="278.8" y="30.1">D</text>
<text x=".8" y="80.8">C</text>
<text x="278.8" y="80.8">C</text>
<text x=".8" y="131.5">B</text>
<text x="278.8" y="131.5">B</text>
<text x=".8" y="182.2">A</text>
<text x="278.8" y="182.2">A</text>
<text x="30.4" y="207.8">5</text>
<text x="85.4" y="207.8">4</text>
<text x="140.5" y="207.8">3</text>
<text x="195.4" y="207.8">2</text>
<text x="250.5" y="207.8">1</text>
</g>
</svg>
